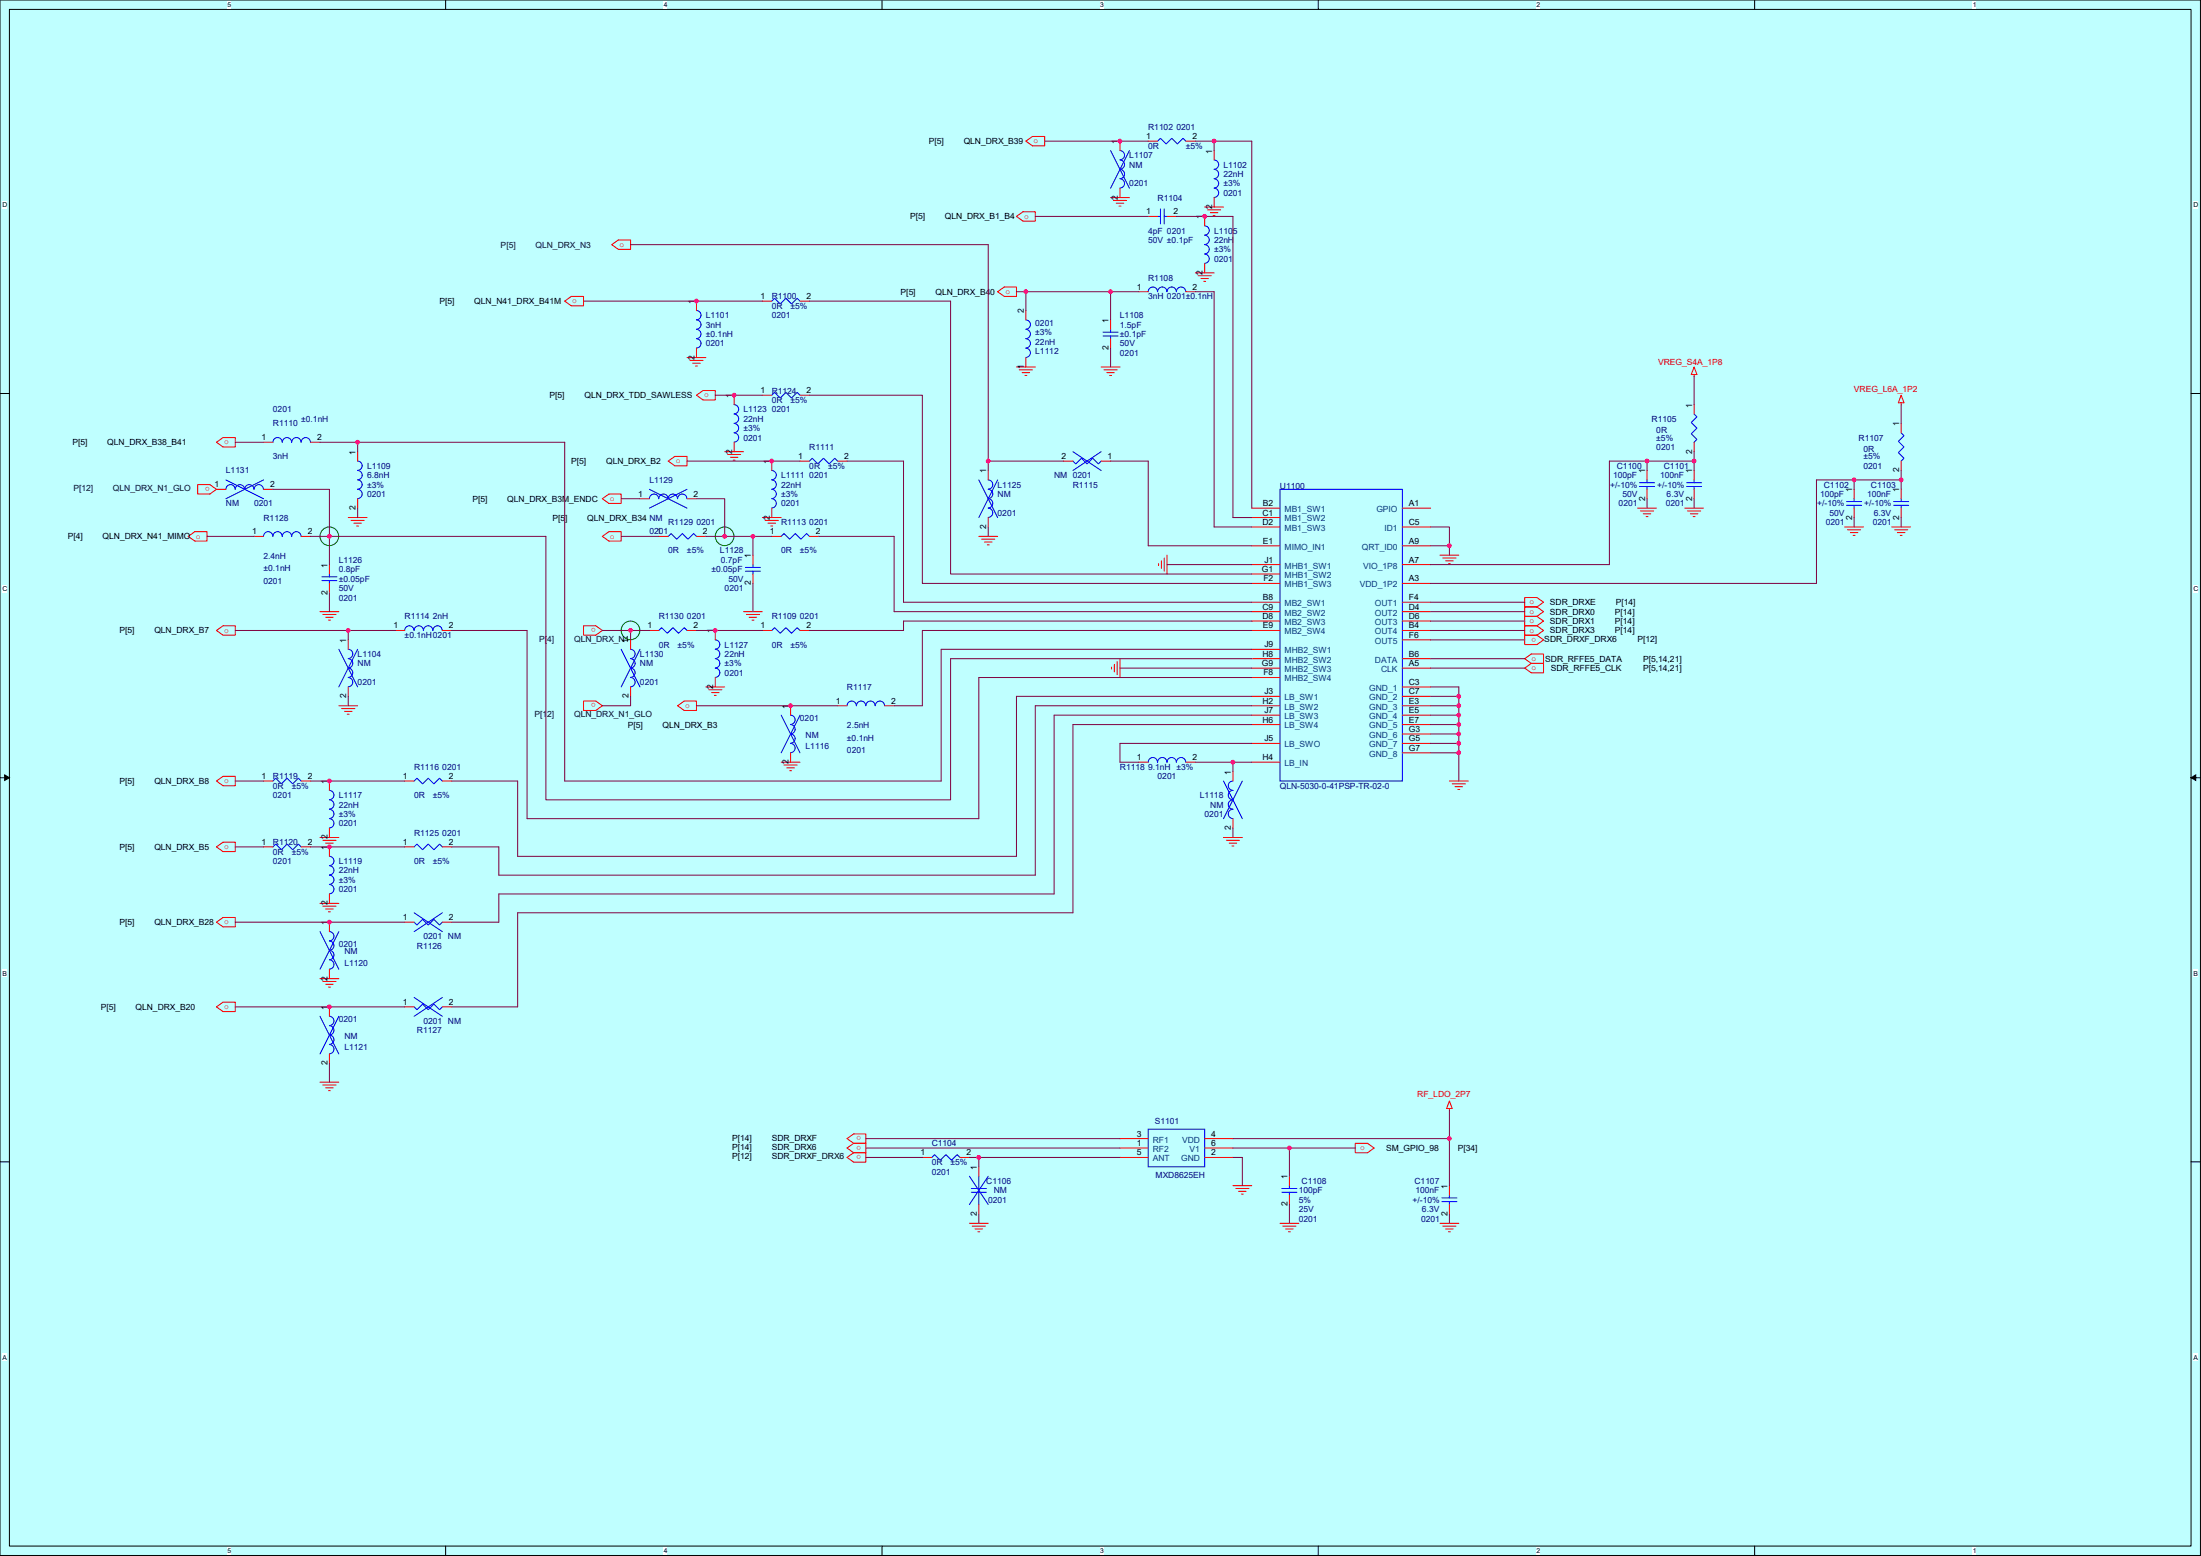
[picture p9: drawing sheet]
<svg xmlns="http://www.w3.org/2000/svg" width="297mm" height="210mm" viewBox="0 0 297 210" stroke-linecap="round" stroke-linejoin="round" font-family="sans-serif">
<path d="M0 0h297v210h-297z" fill="#bfffff"/>
<path d="M0 0h296.9v209.9h-296.9zM1.3 1.3h294.4v207.4h-294.4z" fill="none" stroke="#000" stroke-width=".13"/>
<g fill="#fff">
<path d="M30.7 .1h.5v1h-.5z"/>
<path d="M30.7 208.8h.5v1h-.5z"/>
</g>
<path d="M60.1 0v1.3M60.1 208.7v1.2" fill="none" stroke="#000" stroke-width=".13"/>
<g fill="#fff">
<path d="M89.6 .1h.4v1h-.4z"/>
<path d="M89.6 208.8h.4v1h-.4z"/>
</g>
<path d="M119 0v1.3M119 208.7v1.2" fill="none" stroke="#000" stroke-width=".13"/>
<g fill="#fff">
<path d="M148.4 .1h.5v1h-.5z"/>
<path d="M148.4 208.8h.5v1h-.5z"/>
</g>
<path d="M177.9 0v1.3M177.9 208.7v1.2" fill="none" stroke="#000" stroke-width=".13"/>
<g fill="#fff">
<path d="M207.3 .1h.5v1h-.5z"/>
<path d="M207.3 208.8h.5v1h-.5z"/>
</g>
<path d="M236.8 0v1.3M236.8 208.7v1.2" fill="none" stroke="#000" stroke-width=".13"/>
<g fill="#fff">
<path d="M266.2 .1h.5v1h-.5z"/>
<path d="M266.2 208.8h.5v1h-.5z"/>
<path d="M.3 27.2h.7v1h-.7z"/>
<path d="M296 27.2h.6v1h-.6z"/>
<path d="M.3 79h.7v1h-.7z"/>
<path d="M296 79h.6v1h-.6z"/>
</g>
<path d="M0 53.1h1.3M295.7 53.1h1.2" fill="none" stroke="#000" stroke-width=".13"/>
<g fill="#fff">
<path d="M.3 130.9h.6v1h-.6z"/>
<path d="M296 130.9h.6v1h-.6z"/>
</g>
<path d="M0 105h1.3M295.7 105h1.2" fill="none" stroke="#000" stroke-width=".13"/>
<path d="M.6 104.6l.7 .4-.7 .3zM295.7 105l.6-.4v.7z" fill="#000" stroke="#000" stroke-width=".13"/>
<g fill="#fff">
<path d="M.3 182.7h.6v1h-.6z"/>
<path d="M296 182.7h.6v1h-.6z"/>
</g>
<path d="M0 156.8h1.3M295.7 156.8h1.2" fill="none" stroke="#000" stroke-width=".13"/>
<g fill="none" stroke="#008000" stroke-width=".13">
<circle cx="44.4" cy="72.4" r="1.26"/>
<circle cx="97.8" cy="72.4" r="1.26"/>
<circle cx="85.1" cy="85.1" r="1.26"/>
</g>
<g fill="none" stroke="#f00" stroke-width=".13">
<path d="M138.4 19l.9-.6h1.7v1.3h-1.7zM151.1 19v1.3M154.9 19.1h1.3M160 19.1h1.3M82.5 33l.9-.6h1.7v1.3h-1.7zM134.6 39.4l.9-.7h1.7v1.3h-1.7zM137.2 29.2l.8-.6h1.7v1.2h-1.7zM149.9 26.7h2.5M150.2 27.1h1.8M150.6 27.4h1M151 27.8h.3M151.1 25.4v1.3"/>
<path d="M153.7 39.4h1.2M154.9 29.2h1.3M157.5 29.2h1.3M160 39.4h1.3M161.3 36.8h2.5M161.7 37.2h1.7M162.1 37.6h1M162.4 38h.3M162.6 27.9h2.5M162.6 29.2v1.3M162.6 35.6v1.2M162.9 28.3h1.8"/>
<path d="M163.3 28.7h1M163.7 29.1h.3M163.8 20.3v1.3M163.8 26.7v1.2M29.2 59.7l.9-.6h1.6v1.2h-1.6zM35.6 59.7h1.2M41.9 59.7h1.3M76.2 40.6l.9-.6h1.6v1.3h-1.6zM92.7 48.3h2.5M93.1 48.6h1.8M93.5 49h1M93.9 49.4h.2"/>
<path d="M94 53.3l.9-.6h1.6v1.3h-1.6zM94 40.6v1.3M94 47v1.3M99.1 53.3v1.3M99.1 59.7v1.3M102.9 53.3h1.2M102.9 40.6h1.2M108 53.3h1.2M108 40.6h1.2M137.2 49.5h2.5M137.5 49.9h1.8M137.9 50.3h1"/>
<path d="M138.3 50.7h.3M138.4 48.3v1.2M138.4 41.9v1.3M148.6 49.5h2.5M149 49.9h1.7M149.4 50.3h1M149.7 50.7h.3M149.9 43.2v1.2M149.9 45.7v1.3M228.6 50.5v.3M228.6 49.5l.4 1h-.8zM228.6 54.6v1.3"/>
<path d="M228.6 59.7v1.3M256.5 54.4v.2M256.5 53.3l.4 1.1h-.7zM256.5 57.2v1.2M25.4 72.4l.9-.6h1.6v1.2h-1.6zM26.7 65.4h1.6l.9 .6-.9 .7h-1.6zM29.2 66h1.3M34.3 72.4h1.3M35.6 66h1.2M40.6 72.4h1.3M44.5 76.2v1.3M44.5 78.7v1.3"/>
<path d="M47 69.8h2.5M47.4 70.2h1.7M47.8 70.6h1M48.1 71h.3M48.3 61v1.2M48.3 67.3v1.3M81.3 67.3l.9-.6h1.6v1.2h-1.6zM81.3 72.4l.9-.6h1.6v1.2h-1.6zM86.4 67.3h1.2M88.9 72.4h1.3M90.2 62.2l.9-.6h1.6v1.3h-1.6zM92.7 67.3h1.3"/>
<path d="M94 72.4h1.3M97.8 61h2.5M98.2 61.3h1.7M98.6 61.7h1M98.9 62.1h.3M101.6 74.9v1.3M101.6 77.5v1.2M102.9 69.8h2.5M103.3 70.2h1.7M103.6 70.6h1M104 71h.3M104.1 72.4h1.3"/>
<path d="M104.1 62.2v1.3M104.1 68.6v1.3M108 62.2h1.2M109.2 72.4h1.3M113 62.2h1.3M132.1 72.4h2.5M132.5 72.8h1.7M132.8 73.2h1.1M133.2 73.5h.3M133.4 63.5v1.3M133.4 69.9v1.2M143.5 62.2h1.3"/>
<path d="M148.6 62.2h1.3M156.3 76.1v.2M156.7 75.7v1M157.1 75.3v1.8M157.5 74.9v2.6M168.9 68.6h3.8M168.9 69.9h3.8M168.9 71.1h3.8M168.9 76.2h3.8M168.9 77.5h3.8M168.9 78.7h3.8M168.9 73.7h3.8"/>
<path d="M189.2 73.7h3.8M189.2 71.1h3.8M189.2 68.6h3.8M189.2 76.2h3.8M189.2 78.7h3.8M194.3 74.9h2.5M194.7 75.3h1.8M195.1 75.7h1M195.5 76.1h.2M221 68.6h2.5M221.4 69h1.7M221.7 69.3h1.1"/>
<path d="M222.1 69.7h.3M222.3 63.5v1.3M222.3 66v1.3M227.3 68.6h2.6M227.7 69h1.8M228.1 69.3h1M228.5 69.7h.2M228.6 63.5v1.3M228.6 66v1.3M248.9 71.1h2.6M249.3 71.5h1.8M249.7 71.9h1"/>
<path d="M250.1 72.3h.2M250.2 66v1.3M250.2 68.6v1.3M255.3 71.1h2.5M255.7 71.5h1.7M256 71.9h1M256.4 72.3h.3M256.5 66v1.3M256.5 68.6v1.2M256.5 62.2v1.3M29.2 85.1l.9-.6h1.6v1.2h-1.6zM43.2 82.5h2.5"/>
<path d="M43.6 82.9h1.7M43.9 83.3h1.1M44.3 83.7h.3M45.7 95.2h2.6M46.1 95.6h1.8M46.5 96h1M46.9 96.4h.2M47 86.4v1.2M47 92.7v1.3M53.3 85.1h1.3M59.7 85.1h1.3M78.7 84.5h1.7l.9 .6-.9 .6h-1.7z"/>
<path d="M78.7 94.6h1.7l.9 .6-.9 .7h-1.7zM85.1 86.4v1.2M85.1 92.7v1.3M87.6 85.1h1.3M91.4 95.2l.9-.6h1.7v1.3h-1.7zM92.7 85.1h1.3M95.3 92.7h2.5M95.6 93.1h1.8M96 93.5h1M96.4 93.9h.2M96.5 85.1v1.3M96.5 91.4v1.3"/>
<path d="M100.3 82.5h2.6M100.7 82.9h1.8M101.1 83.3h1M101.5 83.7h.2M102.9 85.1h1.2M106.7 95.3v1.2M108 85.1h1.2M113 95.3h1.3M119.4 95.3h1.3M150 90v.3M150.4 89.7v1M150.7 89.3v1.8"/>
<path d="M151.1 88.9v2.5M168.9 94h3.8M168.9 95.3h3.8M168.9 96.5h3.8M168.9 97.8h3.8M168.9 81.3h3.8M168.9 82.6h3.8M168.9 83.8h3.8M168.9 85.1h3.8M168.9 87.6h3.8M168.9 88.9h3.8M168.9 90.2h3.8"/>
<path d="M168.9 91.4h3.8M189.2 81.3h3.8M189.2 82.6h3.8M189.2 83.8h3.8M189.2 85.1h3.8M189.2 86.4h3.8M189.2 90.2h3.8M189.2 88.9h3.8M189.2 92.7h3.8M189.2 94h3.8M189.2 95.3h3.8M189.2 96.5h3.8"/>
<path d="M189.2 97.8h3.8M189.2 99.1h3.8M205.7 80.6h1.7l.9 .7-.9 .6h-1.7zM205.7 85.7h1.7l.9 .7-.9 .6h-1.7zM205.7 88.9l.9-.6h1.7v1.2h-1.7zM205.7 90.2l.9-.7h1.7v1.3h-1.7zM207.4 81.9h-1.7v1.3h1.7M207.4 83.2h-1.7v1.3h1.7M207.4 84.5h-1.7v1.2h1.7M207.4 81.9l.9 .6-.9 .7M207.4 83.2l.9 .6-.9 .7M207.4 84.5l.9 .6-.9 .6"/>
<path d="M29.2 105.4l.9-.6h1.6v1.2h-1.6zM29.2 114.3l.9-.6h1.6v1.2h-1.6zM35.6 105.4h1.2M35.6 114.3h1.2M40.6 105.4h1.3M40.6 114.3h1.3M43.2 113h2.5M43.6 113.4h1.7M43.9 113.8h1.1M44.3 114.2h.3M44.5 105.4v1.3M44.5 111.8v1.2"/>
<path d="M44.5 114.3v1.3M54.6 114.3h1.3M54.6 105.4h1.3M59.7 114.3h1.3M59.7 105.4h1.3M105.4 102.9h2.5M105.8 103.3h1.8M106.2 103.6h1M106.6 104h.2M106.7 101.6v1.3M153.7 102.9h1.2M160 102.9h1.3"/>
<path d="M165.1 113h2.5M165.5 113.4h1.8M165.9 113.8h1M166.2 114.2h.3M166.4 104.1v1.3M166.4 110.5v1.3M168.9 102.9h3.8M168.9 100.3h3.8M189.2 100.3h3.8M189.2 101.6h3.8M195.6 105.4h2.5M196 105.8h1.7"/>
<path d="M196.3 106.2h1.1M196.7 106.6h.3M29.2 124.5l.9-.7h1.6v1.3h-1.6zM29.2 135.9l.9-.6h1.6v1.2h-1.6zM43.2 121.9h2.5M43.2 132.1h2.5M43.6 122.3h1.7M43.6 132.5h1.7M43.9 122.7h1.1M43.9 132.8h1.1M44.3 123.1h.3M44.3 133.2h.3"/>
<path d="M44.5 124.5v1.2M44.5 130.8v1.3M44.5 135.9v1.3M44.5 120.7v1.2M54.6 124.5h1.3M54.6 135.9h1.3M59.7 124.5h1.3M59.7 135.9h1.3M43.2 146h2.5M43.6 146.4h1.7M43.9 146.8h1.1M44.3 147.2h.3"/>
<path d="M44.5 142.2v1.3M114.3 156.2l.9-.6h1.6v1.2h-1.6zM114.3 153.7l.9-.7h1.6v1.3h-1.6zM115.2 154.3h1.6v1.3h-1.6M115.2 154.3l-.9 .6 .9 .7M124.5 156.2h1.2M129.5 156.2h1.3M132.1 157.5v1.3M151.1 154.9h3.8M151.1 153.7h3.8M151.1 156.2h3.8M162.6 156.2h3.8"/>
<path d="M162.6 153.7h3.8M162.6 154.9h3.8M174 158.8v1.2M182.9 154.3h1.6l.9 .6-.9 .7h-1.6zM195.6 148.6l.4 1h-.8zM195.6 149.6v.3M130.8 165.1h2.5M131.2 165.5h1.8M131.6 165.9h1M132 166.2h.2M132.1 162.6v1.2M166.4 160h2.5"/>
<path d="M166.8 160.4h1.7M167.1 160.8h1M167.5 161.2h.3M172.7 165.1h2.6M173.1 165.5h1.8M173.5 165.9h1M173.9 166.2h.2M174 161.3v1.3M194.3 165.1h2.5M194.7 165.5h1.8M195.1 165.9h1M195.5 166.2h.2"/>
<path d="M195.6 160v1.3M195.6 162.6v1.2"/>
</g>
<g fill="none" stroke="#00f" stroke-width=".13">
<path d="M156.2 19.1l.4-.4 .8 .7 .7-.7 .8 .7 .7-.7 .4 .4M149.9 20.3l2.5 5.1M151.1 20.3a.62 .62 0 0 1 .6 .6 .62 .62 0 0 1-.6 .7M151.1 21.6a.62 .62 0 0 1 .6 .6 .62 .62 0 0 1-.6 .6M151.1 22.9a.62 .62 0 0 1 .6 .6 .62 .62 0 0 1-.6 .6 .64 .64 0 0 1 .6 .6 .64 .64 0 0 1-.6 .7M152.4 20.3l-2.5 5.1M156.2 39.4a.62 .62 0 0 0-.6-.7 .62 .62 0 0 0-.7 .7M156.2 29.2h.4M156.6 28.2v2M157.1 28.2v2M157.1 29.2h.4M158.7 39.4a.64 .64 0 0 0-.6-.7 .64 .64 0 0 0-.6 .7 .62 .62 0 0 0-.7-.7 .62 .62 0 0 0-.6 .7"/>
<path d="M160 39.4a.62 .62 0 0 0-.6-.7 .62 .62 0 0 0-.6 .7M162.6 30.5a.62 .62 0 0 1 .6 .6 .62 .62 0 0 1-.6 .6 .64 .64 0 0 1 .6 .7 .64 .64 0 0 1-.6 .6M162.6 33a.62 .62 0 0 1 .6 .6 .62 .62 0 0 1-.6 .7 .64 .64 0 0 1 .6 .6 .64 .64 0 0 1-.6 .6M163.8 21.6a.62 .62 0 0 1 .6 .6 .62 .62 0 0 1-.6 .6M163.8 22.9a.62 .62 0 0 1 .6 .6 .62 .62 0 0 1-.6 .6 .64 .64 0 0 1 .6 .6 .64 .64 0 0 1-.6 .7M163.8 25.4a.62 .62 0 0 1 .6 .6 .62 .62 0 0 1-.6 .6M36.8 59.7a.62 .62 0 0 1 .7-.6 .62 .62 0 0 1 .6 .6 .64 .64 0 0 1 .6-.6 .64 .64 0 0 1 .6 .6M39.4 59.7a.62 .62 0 0 1 .6-.6 .62 .62 0 0 1 .6 .6M40.6 59.7a.62 .62 0 0 1 .7-.6 .62 .62 0 0 1 .6 .6M94 41.9a.62 .62 0 0 1 .6 .6 .62 .62 0 0 1-.6 .7M94 43.2a.62 .62 0 0 1 .6 .6 .62 .62 0 0 1-.6 .6M94 44.4a.62 .62 0 0 1 .6 .7 .62 .62 0 0 1-.6 .6 .64 .64 0 0 1 .6 .6 .64 .64 0 0 1-.6 .7"/>
<path d="M99.1 54.6a.62 .62 0 0 1 .6 .6 .62 .62 0 0 1-.6 .7 .64 .64 0 0 1 .6 .6 .64 .64 0 0 1-.6 .6M99.1 57.2a.62 .62 0 0 1 .6 .6 .62 .62 0 0 1-.6 .6M99.1 58.4a.62 .62 0 0 1 .6 .6 .62 .62 0 0 1-.6 .7M104.1 53.3l.4-.3 .8 .7 .7-.7 .8 .7 .8-.7 .4 .3M104.1 40.6l.4-.3 .8 .7 .7-.7 .8 .7 .8-.7 .4 .3M138.4 47a.62 .62 0 0 1 .6 .6 .62 .62 0 0 1-.6 .6M138.4 44.4a.64 .64 0 0 1 .6 .7 .64 .64 0 0 1-.6 .6 .62 .62 0 0 1 .6 .6 .62 .62 0 0 1-.6 .7M138.4 43.2a.62 .62 0 0 1 .6 .6 .62 .62 0 0 1-.6 .6M148.8 44.8h2.1M148.8 45.3h2.1M149.9 44.4v.4M149.9 45.3v.4"/>
<path d="M228.6 55.9l.4 .4-.8 .7 .8 .8-.8 .7 .8 .8-.4 .4M256.5 58.4l.4 .4-.7 .8 .7 .7-.7 .8 .7 .7-.4 .4M30.5 64.8l5.1 2.5M33 66a.64 .64 0 0 0-.6-.6 .64 .64 0 0 0-.7 .6 .62 .62 0 0 0-.6-.6 .62 .62 0 0 0-.6 .6M35.5 66a.64 .64 0 0 0-.6-.6 .64 .64 0 0 0-.6 .6 .62 .62 0 0 0-.7-.6 .62 .62 0 0 0-.6 .6M35.6 64.8l-5.1 2.5M36.8 72.4a.62 .62 0 0 0-.6-.6 .62 .62 0 0 0-.6 .6M39.3 72.4a.64 .64 0 0 0-.6-.6 .64 .64 0 0 0-.6 .6 .62 .62 0 0 0-.6-.6 .62 .62 0 0 0-.7 .6M40.6 72.4a.62 .62 0 0 0-.6-.6 .62 .62 0 0 0-.6 .6M43.4 77.9h2.1M43.4 78.4h2.1M44.5 77.5v.4"/>
<path d="M44.5 78.4v.3M48.3 62.2a.62 .62 0 0 1 .6 .7 .62 .62 0 0 1-.6 .6 .64 .64 0 0 1 .6 .6 .64 .64 0 0 1-.6 .6M48.3 64.8a.62 .62 0 0 1 .6 .6 .62 .62 0 0 1-.6 .6M48.3 66a.62 .62 0 0 1 .6 .7 .62 .62 0 0 1-.6 .6M87.6 67.3a.62 .62 0 0 1 .7-.6 .62 .62 0 0 1 .6 .6 .64 .64 0 0 1 .6-.6 .64 .64 0 0 1 .6 .6M87.6 66l5.1 2.6M90.2 67.3a.62 .62 0 0 1 .6-.6 .62 .62 0 0 1 .6 .6M90.2 72.4l.4-.4 .7 .8 .8-.8 .7 .8 .8-.8 .4 .4M91.4 67.3a.62 .62 0 0 1 .7-.6 .62 .62 0 0 1 .6 .6M92.7 66l-5.1 2.6M100.6 76.6h2M100.6 77.1h2"/>
<path d="M101.6 76.2v.4M101.6 77.1v.4M104.1 63.5a.62 .62 0 0 1 .7 .6 .62 .62 0 0 1-.7 .6M104.1 64.8a.62 .62 0 0 1 .7 .6 .62 .62 0 0 1-.7 .6M104.1 66a.62 .62 0 0 1 .7 .7 .62 .62 0 0 1-.7 .6 .64 .64 0 0 1 .7 .6 .64 .64 0 0 1-.7 .7M105.4 72.4l.4-.4 .8 .8 .7-.8 .8 .8 .7-.8 .4 .4M109.2 62.2l.4-.4 .8 .8 .7-.8 .8 .8 .7-.8 .4 .4M132.1 64.8l2.5 5.1M133.4 64.8a.62 .62 0 0 1 .6 .6 .62 .62 0 0 1-.6 .6M133.4 66a.62 .62 0 0 1 .6 .7 .62 .62 0 0 1-.6 .6 .64 .64 0 0 1 .6 .6 .64 .64 0 0 1-.6 .7M133.4 68.6a.62 .62 0 0 1 .6 .6 .62 .62 0 0 1-.6 .6M134.6 64.8l-2.5 5.1"/>
<path d="M144.8 61l3.8 2.5M144.8 62.2l.4 .4 .7-.8 .8 .8 .7-.8 .8 .8 .4-.4M148.6 61l-3.8 2.5M172.7 66h16.5v39.4h-16.5zM221.2 65.2h2.1M221.2 65.7h2.1M222.3 64.8v.4M222.3 65.7v.3M227.6 65.2h2M227.6 65.7h2M228.6 64.8v.4M228.6 65.7v.3"/>
<path d="M249.2 67.7h2M249.2 68.2h2M250.2 67.3v.4M250.2 68.2v.4M255.5 67.7h2.1M255.5 68.2h2.1M256.5 67.3v.4M256.5 68.2v.4M45.7 87.6l2.6 5.1M47 87.6a.62 .62 0 0 1 .6 .7 .62 .62 0 0 1-.6 .6 .64 .64 0 0 1 .6 .6 .64 .64 0 0 1-.6 .6M47 90.2a.62 .62 0 0 1 .6 .6 .62 .62 0 0 1-.6 .6M47 91.4a.62 .62 0 0 1 .6 .7 .62 .62 0 0 1-.6 .6"/>
<path d="M48.3 87.6l-2.6 5.1M54.6 85.1a.62 .62 0 0 1 .6-.6 .62 .62 0 0 1 .7 .6 .64 .64 0 0 1 .6-.6 .64 .64 0 0 1 .6 .6M57.2 85.1a.62 .62 0 0 1 .6-.6 .62 .62 0 0 1 .6 .6M58.4 85.1a.62 .62 0 0 1 .6-.6 .62 .62 0 0 1 .7 .6M83.8 87.6l2.6 5.1M85.1 87.6a.62 .62 0 0 1 .6 .7 .62 .62 0 0 1-.6 .6 .64 .64 0 0 1 .6 .6 .64 .64 0 0 1-.6 .6M85.1 90.2a.62 .62 0 0 1 .6 .6 .62 .62 0 0 1-.6 .6M85.1 91.4a.62 .62 0 0 1 .6 .7 .62 .62 0 0 1-.6 .6M86.4 87.6l-2.6 5.1M88.9 85.1l.4-.4 .7 .8 .8-.8 .8 .8 .7-.8 .4 .4M96.5 86.4a.62 .62 0 0 1 .6 .6 .62 .62 0 0 1-.6 .6M96.5 87.6a.62 .62 0 0 1 .6 .7 .62 .62 0 0 1-.6 .6 .64 .64 0 0 1 .6 .6 .64 .64 0 0 1-.6 .6"/>
<path d="M96.5 90.2a.62 .62 0 0 1 .6 .6 .62 .62 0 0 1-.6 .6M104.1 85.1l.4-.4 .8 .8 .7-.8 .8 .8 .8-.8 .4 .4M105.4 96.5l2.6 5.1M106.7 96.5a.62 .62 0 0 1 .6 .6 .62 .62 0 0 1-.6 .7M106.7 97.8a.62 .62 0 0 1 .6 .6 .62 .62 0 0 1-.6 .6 .64 .64 0 0 1 .6 .7 .64 .64 0 0 1-.6 .6M108 96.5l-2.6 5.1M114.3 95.3a.62 .62 0 0 1 .6-.7 .62 .62 0 0 1 .6 .7M115.6 95.3a.62 .62 0 0 1 .6-.7 .62 .62 0 0 1 .6 .7M116.8 95.3a.62 .62 0 0 1 .7-.7 .62 .62 0 0 1 .6 .7 .64 .64 0 0 1 .6-.7 .64 .64 0 0 1 .7 .7M36.8 105.4l.4-.4 .8 .8 .7-.8 .8 .8 .8-.8 .3 .4M36.8 114.3l.4-.4 .8 .8 .7-.8 .8 .8 .8-.8 .3 .4M44.5 106.7a.62 .62 0 0 1 .6 .6 .62 .62 0 0 1-.6 .6"/>
<path d="M44.5 108a.62 .62 0 0 1 .6 .6 .62 .62 0 0 1-.6 .6M44.5 109.2a.62 .62 0 0 1 .6 .6 .62 .62 0 0 1-.6 .7 .64 .64 0 0 1 .6 .6 .64 .64 0 0 1-.6 .6M44.5 115.6a.62 .62 0 0 1 .6 .6 .62 .62 0 0 1-.6 .6M44.5 116.8a.62 .62 0 0 1 .6 .7 .62 .62 0 0 1-.6 .6 .64 .64 0 0 1 .6 .6 .64 .64 0 0 1-.6 .7M44.5 119.4a.62 .62 0 0 1 .6 .6 .62 .62 0 0 1-.6 .6M55.9 114.3l.4-.4 .7 .8 .8-.8 .7 .8 .8-.8 .4 .4M55.9 105.4l.4-.4 .7 .8 .8-.8 .7 .8 .8-.8 .4 .4M106.7 100.3a.62 .62 0 0 1 .6 .7 .62 .62 0 0 1-.6 .6M154.9 102.9a.62 .62 0 0 1 .7-.7 .62 .62 0 0 1 .6 .7M156.2 102.9a.62 .62 0 0 1 .6-.7 .62 .62 0 0 1 .7 .7 .64 .64 0 0 1 .6-.7 .64 .64 0 0 1 .6 .7M158.8 102.9a.62 .62 0 0 1 .6-.7 .62 .62 0 0 1 .6 .7M165.1 105.4l2.5 5.1"/>
<path d="M166.4 105.4a.62 .62 0 0 0-.7 .6 .62 .62 0 0 0 .7 .7 .64 .64 0 0 0-.7 .6 .64 .64 0 0 0 .7 .6M166.4 108a.62 .62 0 0 0-.7 .6 .62 .62 0 0 0 .7 .6M166.4 109.2a.62 .62 0 0 0-.7 .6 .62 .62 0 0 0 .7 .7M167.6 105.4l-2.5 5.1M43.2 125.7l2.5 5.1M43.2 137.2l2.5 5M44.5 125.7a.62 .62 0 0 1 .6 .7 .62 .62 0 0 1-.6 .6M44.5 127a.62 .62 0 0 1 .6 .6 .62 .62 0 0 1-.6 .6 .64 .64 0 0 1 .6 .7 .64 .64 0 0 1-.6 .6M44.5 129.5a.62 .62 0 0 1 .6 .7 .62 .62 0 0 1-.6 .6M44.5 137.2a.62 .62 0 0 1 .6 .6 .62 .62 0 0 1-.6 .6M44.5 138.4a.62 .62 0 0 1 .6 .7 .62 .62 0 0 1-.6 .6 .64 .64 0 0 1 .6 .6 .64 .64 0 0 1-.6 .6M45.7 125.7l-2.5 5.1"/>
<path d="M45.7 137.2l-2.5 5M55.9 124.5l.4 .3 .7-.7 .8 .7 .7-.7 .8 .7 .4-.3M55.9 123.2l3.8 2.5M55.9 135.9l.4 .4 .7-.8 .8 .8 .7-.8 .8 .8 .4-.4M55.9 134.6l3.8 2.6M59.7 123.2l-3.8 2.5M59.7 134.6l-3.8 2.6M44.5 141a.62 .62 0 0 1 .6 .6 .62 .62 0 0 1-.6 .6M125.7 156.2l.4-.4 .8 .8 .7-.8 .8 .8 .8-.8 .3 .4M130.8 158.8l2.6 3.8M132.1 158.8v1.6M133.4 158.8l-2.6 3.8"/>
<path d="M154.9 152.4h7.7v5.1h-7.7zM131.1 160.4h2M131.1 160.9h2M132.1 160.9v1.7M173 160.4h2M173 160.9h2M174 160v.4M174 160.9v.4M194.6 161.7h2M194.6 162.2h2M195.6 161.3v.4M195.6 162.2v.4"/>
</g>
<g fill="none" stroke="#800040" stroke-width=".13">
<path d="M141 19.1h13.9M161.3 19.1h2.5M163.8 19.1h5.1v49.5M163.8 19.1v1.2M85.1 33h48.3v29.2M137.2 39.4h1.2M138.4 39.4h11.5M138.4 39.4v2.5M139.7 29.2h15.2M149.9 39.4h3.8M149.9 39.4v3.8M158.8 29.2h7.6v40.7h2.5"/>
<path d="M161.3 39.4h2.5v31.7h5.1M31.8 59.7h3.8M43.2 59.7h5.1M48.3 59.7h27.9v45.7h50.8v-17.8h41.9M48.3 59.7v1.3M78.7 40.6h24.2M96.5 53.3h6.4M109.2 40.6h19.1v36.9h40.6M109.2 53.3h15.3v25.4h44.4M149.9 47v2.5M228.6 50.8v3.8M256.5 54.6v2.6"/>
<path d="M27.9 72.4h6.4M36.8 66h7.7v6.4M41.9 72.4h2.6M44.5 72.4h29.2v35.6h54.6v-19.1h40.6M44.5 72.4v3.8M48.3 68.6v1.3M83.8 67.3h2.6M83.8 72.4h5.1M92.7 62.2h15.3M94 67.3h3.8v5.1h3.8M95.3 72.4h2.5M101.6 78.7v3.9"/>
<path d="M104.1 72.4h-2.5v2.5M110.5 72.4h10.2v10.2h48.2M114.3 62.2h7.6v19.1h47M133.4 62.2h10.1M133.4 71.1v1.3M133.4 62.2v1.3M149.9 62.2h5v11.5h14M157.5 76.2h11.4M193 71.1h2.6v2.6M193 73.7h2.6v1.2M222.3 62.2h6.3M222.3 62.2h-5.1v14h-24.2"/>
<path d="M222.3 62.2v1.3M222.3 67.3v1.3M228.6 61v1.2M228.6 62.2v1.3M228.6 67.3v1.3M250.2 64.8h6.3M250.2 64.8h-5.1v13.9h-52.1M250.2 64.8v1.2M250.2 69.9v1.2M256.5 63.5v1.3M256.5 64.8v1.2M256.5 69.9v1.2"/>
<path d="M31.8 85.1h15.2M44.5 80v2.6M47 85.1v1.3M47 94v1.3M47 85.1h6.3M61 85.1h10.1v25.4h61v-19.1h36.8M81.3 85.1h3.8M85.1 94v1.3h-3.8M87.6 85.1h-2.5v1.3M94 95.3h19M94 85.1h8.9M151.1 90.2h17.8"/>
<path d="M168.9 85.1h-44.4v10.2h-3.8M168.9 94h-31.7v21.6h-67.3v-10.2h-8.9M168.9 95.3h-29.2v22.8h-72.4v-3.8h-6.3M168.9 96.5h-26.7v24.2h-74.9v3.8h-6.3M168.9 97.8h-24.1v25.4h-74.9v12.7h-8.9M168.9 83.8h-47v1.3h-12.7M193 92.7h3.9v1.3M193 94h3.9M193 95.3h3.9M193 96.5h3.9M193 97.8h3.9M193 99.1h3.9"/>
<path d="M193 81.3h12.7M193 82.6h12.7M193 83.8h12.7M193 85.1h12.7M193 86.4h12.7M193 88.9h12.7M193 90.2h12.7M196.9 94v1.3M196.9 95.3v1.2M196.9 96.5v1.3M196.9 97.8v1.3M196.9 99.1v1.2"/>
<path d="M31.8 105.4h3.8M31.8 114.3h3.8M41.9 105.4h12.7M41.9 114.3h12.7M161.3 102.9h5.1M166.4 111.8v1.2M168.9 102.9h-2.5v1.2M168.9 100.3h-17.8v2.6h2.6M193 100.3h3.9M193 101.6h3.9M196.9 100.3v1.3M196.9 101.6v3.8"/>
<path d="M31.8 135.9h22.8M31.8 124.5h22.8M44.5 143.5v2.6M116.8 153.7h34.3M116.8 154.9h34.3M116.8 156.2h7.7M130.8 156.2h1.3M132.1 156.2h19M132.1 156.2v1.3M166.4 156.2h1.2v3.8M166.4 154.9h7.6M166.4 153.7h29.2"/>
<path d="M174 154.9v3.9M174 154.9h8.9M195.6 149.9v3.8M195.6 153.7v6.3M132.1 163.8v1.3M174 162.6v2.5M195.6 163.8v1.3"/>
</g>
<g fill="#f0f" stroke="#f0f" stroke-width=".13">
<circle cx="228.6" cy="62.2" r=".24"/>
<circle cx="222.2" cy="62.2" r=".24"/>
<circle cx="256.5" cy="64.8" r=".24"/>
<circle cx="250.2" cy="64.8" r=".24"/>
<circle cx="196.8" cy="94" r=".24"/>
<circle cx="196.8" cy="96.5" r=".24"/>
<circle cx="196.8" cy="95.2" r=".24"/>
<circle cx="196.8" cy="97.8" r=".24"/>
<circle cx="196.8" cy="99" r=".24"/>
<circle cx="196.8" cy="100.3" r=".24"/>
<circle cx="196.8" cy="101.6" r=".24"/>
<circle cx="44.4" cy="105.4" r=".24"/>
<circle cx="44.4" cy="114.3" r=".24"/>
<circle cx="166.4" cy="102.9" r=".24"/>
<circle cx="99" cy="53.3" r=".24"/>
<circle cx="195.6" cy="73.6" r=".24"/>
<circle cx="94" cy="40.6" r=".24"/>
<circle cx="104.1" cy="62.2" r=".24"/>
<circle cx="44.4" cy="135.9" r=".24"/>
<circle cx="47" cy="85.1" r=".24"/>
<circle cx="48.2" cy="59.7" r=".24"/>
<circle cx="163.8" cy="19" r=".24"/>
<circle cx="151.1" cy="19" r=".24"/>
<circle cx="162.6" cy="29.2" r=".24"/>
<circle cx="138.4" cy="39.4" r=".24"/>
<circle cx="149.9" cy="39.4" r=".24"/>
<circle cx="133.3" cy="62.2" r=".24"/>
<circle cx="44.4" cy="124.4" r=".24"/>
<circle cx="132.1" cy="156.2" r=".24"/>
<circle cx="174" cy="154.9" r=".24"/>
<circle cx="195.6" cy="153.7" r=".24"/>
<circle cx="97.8" cy="72.4" r=".24"/>
<circle cx="101.6" cy="72.4" r=".24"/>
<circle cx="96.5" cy="85.1" r=".24"/>
<circle cx="85.1" cy="85.1" r=".24"/>
<circle cx="44.4" cy="72.4" r=".24"/>
<circle cx="106.7" cy="95.2" r=".24"/>
</g>
<g font-size="1.1" fill="#000080">
<text x="154.9" y="17.5">R1102</text>
<text x="158.7" y="17.5">0201</text>
<text x="152.4" y="21.4">L1107</text>
<text x="152.4" y="22.6">NM</text>
<text x="154.9" y="20.1">0R</text>
<text x="160" y="20.1">±5%</text>
<text x="165.1" y="22.6">L1102</text>
<text x="165.1" y="23.9">22nH</text>
<text x="152.4" y="25.2">0201</text>
<text x="156.2" y="27.1">R1104</text>
<text x="165.1" y="25.2">±3%</text>
<text x="165.1" y="26.4">0201</text>
<text x="154.9" y="31.5">4pF 0201</text>
<text x="154.9" y="32.8">50V ±0.1pF</text>
<text x="163.8" y="31.5">L1105</text>
<text x="163.8" y="32.8">22nH</text>
<text x="163.8" y="34.1">±3%</text>
<text x="163.8" y="35.3">0201</text>
<text x="104.1" y="40.4">R1100</text>
<text x="104.1" y="41.7">0R</text>
<text x="106.7" y="41.7">±5%</text>
<text x="154.9" y="37.9">R1108</text>
<text x="154.9" y="40.4">3nH 0201±0.1nH</text>
<text x="95.2" y="42.9">L1101</text>
<text x="95.2" y="44.2">3nH</text>
<text x="95.2" y="45.5">±0.1nH</text>
<text x="95.2" y="46.8">0201</text>
<text x="104.1" y="42.9">0201</text>
<text x="139.7" y="47.8">L1112</text>
<text x="139.7" y="46.5">22nH</text>
<text x="139.7" y="45.2">±3%</text>
<text x="139.7" y="44">0201</text>
<text x="151.1" y="42.9">L1108</text>
<text x="151.1" y="44.2">1.5pF</text>
<text x="151.1" y="46.8">50V</text>
<text x="151.1" y="45.5">±0.1pF</text>
<text x="104.1" y="53.1">R1124</text>
<text x="151.1" y="48">0201</text>
<text x="36.8" y="57.6">R1110</text>
<text x="36.8" y="55.6">0201</text>
<text x="40.6" y="56.9">±0.1nH</text>
<text x="100.3" y="55.6">L1123</text>
<text x="100.3" y="56.9">22nH</text>
<text x="100.3" y="58.2">±3%</text>
<text x="100.3" y="59.5">0201</text>
<text x="104.1" y="54.4">0R</text>
<text x="104.1" y="55.6">0201</text>
<text x="106.7" y="54.4">±5%</text>
<text x="222.9" y="56.9">R1105</text>
<text x="223.5" y="58.4">0R</text>
<text x="223.5" y="59.5">±5%</text>
<text x="250.8" y="59.5">R1107</text>
<text x="30.5" y="63.9">L1131</text>
<text x="36.8" y="62">3nH</text>
<text x="49.5" y="63.3">L1109</text>
<text x="49.5" y="64.5">6.8nH</text>
<text x="49.5" y="65.8">±3%</text>
<text x="87.6" y="65.2">L1129</text>
<text x="105.4" y="64.5">L1111</text>
<text x="105.4" y="65.8">22nH</text>
<text x="109.2" y="60.7">R1111</text>
<text x="109.2" y="63.3">0R</text>
<text x="109.2" y="64.5">0201</text>
<text x="111.7" y="63.3">±5%</text>
<text x="134.6" y="65.8">L1125</text>
<text x="142.2" y="64.5">NM 0201</text>
<text x="144.8" y="65.8">R1115</text>
<text x="172.7" y="65.9">U1100</text>
<text x="217.3" y="65.8">+/-10%</text>
<text x="217.7" y="64.5">100pF</text>
<text x="218.2" y="63.3">C1100</text>
<text x="223.5" y="60.7">0201</text>
<text x="223.6" y="65.8">+/-10%</text>
<text x="224" y="64.5">100nF</text>
<text x="224.5" y="63.3">C1101</text>
<text x="246.1" y="65.8">C1102</text>
<text x="251.4" y="61">0R</text>
<text x="251.4" y="62">±5%</text>
<text x="251.4" y="63.3">0201</text>
<text x="252.5" y="65.8">C1103</text>
<text x="30.5" y="68.3">NM</text>
<text x="34.3" y="68.3">0201</text>
<text x="35.6" y="70.3">R1128</text>
<text x="49.5" y="67.1">0201</text>
<text x="90.2" y="70.9">R1129</text>
<text x="94" y="70.9">0201</text>
<text x="105.4" y="70.9">R1113</text>
<text x="105.4" y="67.1">±3%</text>
<text x="105.4" y="68.3">0201</text>
<text x="109.2" y="70.9">0201</text>
<text x="134.6" y="67.1">NM</text>
<text x="134.6" y="69.6">0201</text>
<text x="218.4" y="68.3">0201</text>
<text x="218.9" y="67.1">50V</text>
<text x="224.8" y="68.3">0201</text>
<text x="224.9" y="67.1">6.3V</text>
<text x="245.2" y="68.3">+/-10%</text>
<text x="245.6" y="67.1">100pF</text>
<text x="246.4" y="70.9">0201</text>
<text x="246.9" y="69.6">50V</text>
<text x="251.6" y="68.3">+/-10%</text>
<text x="251.9" y="67.1">100nF</text>
<text x="252.7" y="70.9">0201</text>
<text x="252.8" y="69.6">6.3V</text>
<text x="35.6" y="75.5">2.4nH</text>
<text x="35.6" y="77.1">±0.1nH</text>
<text x="45.7" y="76">L1126</text>
<text x="45.7" y="77.2">0.8pF</text>
<text x="87.6" y="72">0201</text>
<text x="90.2" y="74.7">0R</text>
<text x="92.7" y="74.7">±5%</text>
<text x="96" y="77.2">±0.05pF</text>
<text x="97.1" y="74.7">L1128</text>
<text x="97.3" y="76">0.7pF</text>
<text x="105.4" y="74.7">0R</text>
<text x="107.9" y="74.7">±5%</text>
<text x="35.6" y="78.8">0201</text>
<text x="45.7" y="81">0201</text>
<text x="45.7" y="79.8">50V</text>
<text x="45.7" y="78.5">±0.05pF</text>
<text x="54.6" y="83.6">R1114 2nH</text>
<text x="88.9" y="83.6">R1130</text>
<text x="92.7" y="83.6">0201</text>
<text x="97.8" y="79.8">0201</text>
<text x="98.3" y="78.5">50V</text>
<text x="104.1" y="83.6">R1109</text>
<text x="107.9" y="83.6">0201</text>
<text x="48.3" y="88.7">L1104</text>
<text x="48.3" y="89.9">NM</text>
<text x="54.6" y="86.1">±0.1nH0201</text>
<text x="86.4" y="88.7">L1130</text>
<text x="86.4" y="89.9">NM</text>
<text x="88.9" y="87.4">0R</text>
<text x="91.4" y="87.4">±5%</text>
<text x="97.8" y="87.4">L1127</text>
<text x="97.8" y="88.7">22nH</text>
<text x="97.8" y="89.9">±3%</text>
<text x="104.1" y="87.4">0R</text>
<text x="106.7" y="87.4">±5%</text>
<text x="48.3" y="92.5">0201</text>
<text x="86.4" y="92.5">0201</text>
<text x="97.8" y="91.2">0201</text>
<text x="114.3" y="93.1">R1117</text>
<text x="107.9" y="97.3">0201</text>
<text x="108.7" y="101.1">L1116</text>
<text x="108.7" y="99.6">NM</text>
<text x="114.3" y="98.3">2.5nH</text>
<text x="114.3" y="100">±0.1nH</text>
<text x="114.3" y="101.6">0201</text>
<text x="36.8" y="105.2">R1119</text>
<text x="36.8" y="106.4">0R</text>
<text x="36.8" y="107.7">0201</text>
<text x="39.4" y="106.4">±5%</text>
<text x="45.7" y="107.7">L1117</text>
<text x="55.9" y="103.9">R1116</text>
<text x="55.9" y="107.7">0R</text>
<text x="58.4" y="107.7">±5%</text>
<text x="59.7" y="103.9">0201</text>
<text x="151.1" y="103.9">R1118 9.1nH ±3%</text>
<text x="156.2" y="105.2">0201</text>
<text x="161.9" y="107.7">L1118</text>
<text x="172.7" y="106.4">QLN-5030-0-41PSP-TR-02-0</text>
<text x="45.7" y="109">22nH</text>
<text x="45.7" y="110.3">±3%</text>
<text x="45.7" y="111.5">0201</text>
<text x="55.9" y="112.8">R1125</text>
<text x="59.7" y="112.8">0201</text>
<text x="162.5" y="110.3">0201</text>
<text x="163.3" y="109">NM</text>
<text x="36.8" y="114.1">R1120</text>
<text x="36.8" y="115.3">0R</text>
<text x="36.8" y="116.6">0201</text>
<text x="39.4" y="115.3">±5%</text>
<text x="45.7" y="116.6">L1119</text>
<text x="45.7" y="117.9">22nH</text>
<text x="45.7" y="119.1">±3%</text>
<text x="55.9" y="116.6">0R</text>
<text x="58.4" y="116.6">±5%</text>
<text x="45.7" y="120.4">0201</text>
<text x="45.7" y="127.8">0201</text>
<text x="46.5" y="130.3">L1120</text>
<text x="46.5" y="128.8">NM</text>
<text x="56.3" y="128">R1126</text>
<text x="57.1" y="126.8">0201 NM</text>
<text x="45.7" y="137.9">0201</text>
<text x="46.5" y="141.8">L1121</text>
<text x="46.5" y="140.2">NM</text>
<text x="56.3" y="139.5">R1127</text>
<text x="57.1" y="138.2">0201 NM</text>
<text x="125.7" y="154.7">C1104</text>
<text x="155.8" y="151.7">S1101</text>
<text x="125.7" y="157.2">0R</text>
<text x="125.7" y="158.5">0201</text>
<text x="128.3" y="157.2">±5%</text>
<text x="133.1" y="159.8">C1106</text>
<text x="134.1" y="161.1">NM</text>
<text x="155.9" y="159">MXD8625EH</text>
<text x="175.2" y="161.1">100pF</text>
<text x="175.6" y="159.8">C1108</text>
<text x="190.9" y="159.8">C1107</text>
<text x="191" y="161.1">100nF</text>
<text x="133.3" y="162.3">0201</text>
<text x="175.2" y="164.9">0201</text>
<text x="175.2" y="163.6">25V</text>
<text x="175.2" y="162.3">5%</text>
<text x="190.6" y="162.3">+/-10%</text>
<text x="191.8" y="164.9">0201</text>
<text x="191.9" y="163.6">6.3V</text>
</g>
<g font-size="1.1">
<text x="125.3" y="19.5">P[5]</text>
<text x="130" y="19.5">QLN_DRX_B39</text>
<text x="150.9" y="19.4" transform="rotate(-90 150.9 19.4)">1</text>
<text x="154.7" y="18.8">1</text>
<text x="160.9" y="18.8">2</text>
<text x="163.6" y="20.7" transform="rotate(-90 163.6 20.7)">1</text>
<text x="122.8" y="29.6">P[5]</text>
<text x="127.5" y="29.6">QLN_DRX_B1_B4</text>
<text x="150.9" y="26.9" transform="rotate(-90 150.9 26.9)">2</text>
<text x="154.7" y="28.9">1</text>
<text x="158.4" y="28.9">2</text>
<text x="162.3" y="29.6" transform="rotate(-90 162.3 29.6)">1</text>
<text x="163.6" y="28.2" transform="rotate(-90 163.6 28.2)">2</text>
<text x="59.3" y="41">P[5]</text>
<text x="64" y="41">QLN_N41_DRX_B41M</text>
<text x="93.7" y="41" transform="rotate(-90 93.7 41)">1</text>
<text x="102.6" y="40.4">1</text>
<text x="108.8" y="40.4">2</text>
<text x="121.5" y="39.8">P[5]</text>
<text x="126.2" y="39.8">QLN_DRX_B40</text>
<text x="153.4" y="39.1">1</text>
<text x="160.9" y="39.1">2</text>
<text x="162.3" y="37.1" transform="rotate(-90 162.3 37.1)">2</text>
<text x="138.2" y="42.3" transform="rotate(-90 138.2 42.3)">2</text>
<text x="149.6" y="43.6" transform="rotate(-90 149.6 43.6)">1</text>
<text x="149.6" y="47.3" transform="rotate(-90 149.6 47.3)">2</text>
<text x="74.2" y="53.7">P[5]</text>
<text x="78.9" y="53.7">QLN_DRX_TDD_SAWLESS</text>
<text x="93.7" y="48.5" transform="rotate(-90 93.7 48.5)">2</text>
<text x="98.8" y="53.7" transform="rotate(-90 98.8 53.7)">1</text>
<text x="102.6" y="53.1">1</text>
<text x="108.8" y="53.1">2</text>
<text x="138.2" y="49.8" transform="rotate(-90 138.2 49.8)">1</text>
<text x="35.3" y="59.4">1</text>
<text x="42.8" y="59.4">2</text>
<text x="228.3" y="55" transform="rotate(-90 228.3 55)">1</text>
<text x="256.3" y="57.5" transform="rotate(-90 256.3 57.5)">1</text>
<text x="9.8" y="60.1">P[5]</text>
<text x="14.5" y="60.1">QLN_DRX_B38_B41</text>
<text x="29" y="65.8">1</text>
<text x="36.4" y="65.8">2</text>
<text x="48" y="61.4" transform="rotate(-90 48 61.4)">1</text>
<text x="77.1" y="62.6">P[5]</text>
<text x="81.8" y="62.6">QLN_DRX_B2</text>
<text x="98.8" y="61.2" transform="rotate(-90 98.8 61.2)">2</text>
<text x="103.9" y="62.6" transform="rotate(-90 103.9 62.6)">1</text>
<text x="107.7" y="62">1</text>
<text x="113.9" y="62">2</text>
<text x="133.1" y="63.9" transform="rotate(-90 133.1 63.9)">1</text>
<text x="143.2" y="62">2</text>
<text x="149.5" y="62">1</text>
<text x="222" y="63.9" transform="rotate(-90 222 63.9)">1</text>
<text x="228.3" y="63.9" transform="rotate(-90 228.3 63.9)">1</text>
<text x="228.3" y="61.2" transform="rotate(-90 228.3 61.2)">2</text>
<text x="256.3" y="63.8" transform="rotate(-90 256.3 63.8)">2</text>
<text x="48" y="68.8" transform="rotate(-90 48 68.8)">2</text>
<text x="63.7" y="67.7">P[5]</text>
<text x="68.4" y="67.7">QLN_DRX_B3M_ENDC</text>
<text x="74.5" y="70.3">P[5]</text>
<text x="79.2" y="70.3">QLN_DRX_B34 NM</text>
<text x="86.1" y="67">1</text>
<text x="93.6" y="67">2</text>
<text x="103.9" y="70.1" transform="rotate(-90 103.9 70.1)">2</text>
<text x="133.1" y="71.4" transform="rotate(-90 133.1 71.4)">2</text>
<text x="170.4" y="69.6">C1</text>
<text x="170.4" y="70.8">D2</text>
<text x="170.4" y="68.3">B2</text>
<text x="190.1" y="68.3">A1</text>
<text x="190.1" y="70.8">C5</text>
<text x="222" y="67.6" transform="rotate(-90 222 67.6)">2</text>
<text x="228.3" y="67.6" transform="rotate(-90 228.3 67.6)">2</text>
<text x="249.9" y="70.1" transform="rotate(-90 249.9 70.1)">2</text>
<text x="249.9" y="66.4" transform="rotate(-90 249.9 66.4)">1</text>
<text x="256.3" y="70.1" transform="rotate(-90 256.3 70.1)">2</text>
<text x="256.3" y="66.4" transform="rotate(-90 256.3 66.4)">1</text>
<text x="9.1" y="72.8">P[4]</text>
<text x="13.8" y="72.8">QLN_DRX_N41_MIMO o</text>
<text x="34" y="72.1">1</text>
<text x="41.5" y="72.1">2</text>
<text x="44.2" y="76.6" transform="rotate(-90 44.2 76.6)">1</text>
<text x="88.6" y="72.1">1</text>
<text x="94.9" y="72.1">2</text>
<text x="101.3" y="75.3" transform="rotate(-90 101.3 75.3)">1</text>
<text x="103.9" y="72.1">1</text>
<text x="110.1" y="72.1">2</text>
<text x="170.3" y="77.2">G1</text>
<text x="170.4" y="73.4">E1</text>
<text x="170.6" y="75.9">J1</text>
<text x="190.1" y="73.4">A9</text>
<text x="190.1" y="75.9">A7</text>
<text x="44.2" y="80.3" transform="rotate(-90 44.2 80.3)">2</text>
<text x="101.3" y="79" transform="rotate(-90 101.3 79)">2</text>
<text x="170.4" y="82.3">C9</text>
<text x="170.4" y="83.5">D8</text>
<text x="170.4" y="81">B8</text>
<text x="170.5" y="78.5">F2</text>
<text x="190.1" y="81">F4</text>
<text x="190.1" y="82.3">D4</text>
<text x="190.1" y="83.5">D6</text>
<text x="190.1" y="78.5">A3</text>
<text x="209.1" y="81.7">SDR_DRXE</text>
<text x="209.1" y="83">SDR_DRX0</text>
<text x="217.9" y="83">P[14]</text>
<text x="218" y="81.7">P[14]</text>
<text x="16.1" y="85.5">P[5]</text>
<text x="20.8" y="85.5">QLN_DRX_B7</text>
<text x="46.7" y="86.8" transform="rotate(-90 46.7 86.8)">1</text>
<text x="53.1" y="84.8">1</text>
<text x="60.6" y="84.8">2</text>
<text x="84.8" y="86.8" transform="rotate(-90 84.8 86.8)">1</text>
<text x="87.4" y="84.8">1</text>
<text x="93.6" y="84.8">2</text>
<text x="96.2" y="85.5" transform="rotate(-90 96.2 85.5)">1</text>
<text x="102.6" y="84.8">1</text>
<text x="108.8" y="84.8">2</text>
<text x="170.3" y="89.9">G9</text>
<text x="170.4" y="88.6">H8</text>
<text x="170.4" y="84.8">E9</text>
<text x="170.6" y="87.4">J9</text>
<text x="190.1" y="84.8">B4</text>
<text x="190.1" y="86.1">F6</text>
<text x="190.1" y="89.9">A5</text>
<text x="190.1" y="88.6">B6</text>
<text x="208.4" y="86.6">SDR_DRXF_DRX6</text>
<text x="208.5" y="89.3">SDR_RFFE5_DATA</text>
<text x="209.1" y="84.2">SDR_DRX1</text>
<text x="209.1" y="85.5">SDR_DRX3</text>
<text x="217.9" y="84.2">P[14]</text>
<text x="217.9" y="85.5">P[14]</text>
<text x="221" y="86.6">P[12]</text>
<text x="221.7" y="89.3">P[5,14,21]</text>
<text x="46.7" y="94.2" transform="rotate(-90 46.7 94.2)">2</text>
<text x="84.8" y="94.2" transform="rotate(-90 84.8 94.2)">2</text>
<text x="96.2" y="93" transform="rotate(-90 96.2 93)">2</text>
<text x="106.4" y="95.6" transform="rotate(-90 106.4 95.6)">1</text>
<text x="112.8" y="95">1</text>
<text x="120.3" y="95">2</text>
<text x="170.4" y="95">H2</text>
<text x="170.5" y="91.2">F8</text>
<text x="170.6" y="93.7">J3</text>
<text x="190.1" y="92.4">C3</text>
<text x="190.1" y="93.7">C7</text>
<text x="190.1" y="95">E3</text>
<text x="209.3" y="90.6">SDR_RFFE5_CLK</text>
<text x="221.7" y="90.6">P[5,14,21]</text>
<text x="84.7" y="98.2">P[5]</text>
<text x="89.4" y="98.2">QLN_DRX_B3</text>
<text x="170.4" y="97.5">H6</text>
<text x="170.6" y="96.2">J7</text>
<text x="170.6" y="100.1">J5</text>
<text x="190.1" y="96.2">E5</text>
<text x="190.1" y="97.5">E7</text>
<text x="190.1" y="98.8">G3</text>
<text x="190.1" y="100.1">G5</text>
<text x="190.1" y="101.3">G7</text>
<text x="16.1" y="105.8">P[5]</text>
<text x="20.8" y="105.8">QLN_DRX_B8</text>
<text x="35.3" y="105.1">1</text>
<text x="41.5" y="105.1">2</text>
<text x="44.2" y="105.8" transform="rotate(-90 44.2 105.8)">1</text>
<text x="54.4" y="105.1">1</text>
<text x="60.6" y="105.1">2</text>
<text x="106.4" y="103.1" transform="rotate(-90 106.4 103.1)">2</text>
<text x="153.4" y="102.6">1</text>
<text x="160.9" y="102.6">2</text>
<text x="166.1" y="104.5" transform="rotate(-90 166.1 104.5)">1</text>
<text x="170.4" y="102.6">H4</text>
<text x="44.2" y="113.3" transform="rotate(-90 44.2 113.3)">2</text>
<text x="166.1" y="112" transform="rotate(-90 166.1 112)">2</text>
<text x="16.1" y="114.7">P[5]</text>
<text x="20.8" y="114.7">QLN_DRX_B5</text>
<text x="35.3" y="114">1</text>
<text x="41.5" y="114">2</text>
<text x="44.2" y="114.7" transform="rotate(-90 44.2 114.7)">1</text>
<text x="54.4" y="114">1</text>
<text x="60.6" y="114">2</text>
<text x="16.1" y="124.9">P[5]</text>
<text x="20.8" y="124.9">QLN_DRX_B28</text>
<text x="44.2" y="124.9" transform="rotate(-90 44.2 124.9)">1</text>
<text x="44.2" y="122.2" transform="rotate(-90 44.2 122.2)">2</text>
<text x="54.4" y="124.2">1</text>
<text x="60.6" y="124.2">2</text>
<text x="13.6" y="136.3">P[5]</text>
<text x="18.3" y="136.3">QLN_DRX_B20</text>
<text x="44.2" y="136.3" transform="rotate(-90 44.2 136.3)">1</text>
<text x="44.2" y="132.3" transform="rotate(-90 44.2 132.3)">2</text>
<text x="54.4" y="135.6">1</text>
<text x="60.6" y="135.6">2</text>
<text x="44.2" y="143.8" transform="rotate(-90 44.2 143.8)">2</text>
<text x="98.8" y="153.9">P[14]</text>
<text x="98.8" y="155.2">P[14]</text>
<text x="104.1" y="153.9">SDR_DRXF</text>
<text x="104.1" y="155.2">SDR_DRX6</text>
<text x="124.2" y="155.9">1</text>
<text x="130.4" y="155.9">2</text>
<text x="153.4" y="154.7">1</text>
<text x="153.4" y="153.4">3</text>
<text x="153.4" y="155.9">5</text>
<text x="163.4" y="155.9">2</text>
<text x="163.4" y="153.4">4</text>
<text x="163.4" y="154.7">6</text>
<text x="187.1" y="155.3">SM_GPIO_98</text>
<text x="196.7" y="155.3">P[34]</text>
<text x="98.8" y="156.5">P[12]</text>
<text x="104.1" y="156.5">SDR_DRXF_DRX6</text>
<text x="131.8" y="157.9" transform="rotate(-90 131.8 157.9)">1</text>
<text x="173.7" y="159.1" transform="rotate(-90 173.7 159.1)">1</text>
<text x="195.3" y="160.4" transform="rotate(-90 195.3 160.4)">1</text>
<text x="131.8" y="164.1" transform="rotate(-90 131.8 164.1)">2</text>
<text x="173.7" y="162.8" transform="rotate(-90 173.7 162.8)">2</text>
<text x="195.3" y="164.1" transform="rotate(-90 195.3 164.1)">2</text>
</g>
<g font-size="1.1" fill="#f00">
<text x="139.5" y="19.3">o</text>
<text x="138.2" y="29.5">o</text>
<text x="83.6" y="33.3">o</text>
<text x="77.2" y="40.9">o</text>
<text x="135.7" y="39.7">o</text>
<text x="95" y="53.6">o</text>
<text x="223.8" y="49.3">VREG_S4A_1P8</text>
<text x="250.2" y="52.9">VREG_L6A_1P2</text>
<text x="30.2" y="60">o</text>
<text x="28.3" y="65.7" transform="rotate(-180 28.3 65.7)">o</text>
<text x="91.2" y="62.5">o</text>
<text x="82.3" y="67.6">o</text>
<text x="82.3" y="72.7">o</text>
<text x="206.4" y="81.6">o</text>
<text x="206.4" y="82.8">o</text>
<text x="30.2" y="85.4">o</text>
<text x="80.4" y="84.8" transform="rotate(-180 80.4 84.8)">o</text>
<text x="206.4" y="84.1">o</text>
<text x="206.4" y="85.4">o</text>
<text x="206.7" y="89.2">o</text>
<text x="207.3" y="86" transform="rotate(-180 207.3 86)">o</text>
<text x="80.4" y="94.9" transform="rotate(-180 80.4 94.9)">o</text>
<text x="92.5" y="95.5">o</text>
<text x="206.7" y="90.5">o</text>
<text x="30.2" y="105.7">o</text>
<text x="30.2" y="114.6">o</text>
<text x="30.2" y="124.8">o</text>
<text x="30.2" y="136.2">o</text>
<text x="191.2" y="148.1">RF_LDO_2P7</text>
<text x="116.2" y="155.9" transform="rotate(-180 116.2 155.9)">o</text>
<text x="116.2" y="153.4" transform="rotate(-180 116.2 153.4)">o</text>
<text x="116.2" y="154.6" transform="rotate(-180 116.2 154.6)">o</text>
<text x="183.5" y="155.2">o</text>
</g>
<g font-size="1.1" fill="#000040">
<text x="67.6" y="33.4">P[5]</text>
<text x="72.3" y="33.4">QLN_DRX_N3</text>
<text x="9.9" y="66.3">P[12]</text>
<text x="15.2" y="66.3">QLN_DRX_N1_GLO</text>
<text x="72.8" y="86.6">P[4]</text>
<text x="77.5" y="86.6">QLN_DRX_N1</text>
<text x="72.1" y="96.8">P[12]</text>
<text x="77.5" y="96.8">QLN_DRX_N1_GLO</text>
</g>
<g font-size="1.1" fill="#004080">
<text x="173.3" y="69.1">MB1_SW1</text>
<text x="173.3" y="70.4">MB1_SW2</text>
<text x="173.3" y="71.6">MB1_SW3</text>
<text x="185.7" y="69.1">GPIO</text>
<text x="186.8" y="71.6">ID1</text>
<text x="173.3" y="76.7">MHB1_SW1</text>
<text x="173.3" y="78">MHB1_SW2</text>
<text x="173.3" y="74.2">MIMO_IN1</text>
<text x="183.8" y="74.2">QRT_ID0</text>
<text x="183.9" y="76.7">VIO_1P8</text>
<text x="173.3" y="79.3">MHB1_SW3</text>
<text x="173.3" y="81.8">MB2_SW1</text>
<text x="173.3" y="83.1">MB2_SW2</text>
<text x="183.5" y="79.3">VDD_1P2</text>
<text x="185.5" y="81.8">OUT1</text>
<text x="185.5" y="83.1">OUT2</text>
<text x="173.3" y="84.3">MB2_SW3</text>
<text x="173.3" y="85.6">MB2_SW4</text>
<text x="173.3" y="88.2">MHB2_SW1</text>
<text x="173.3" y="89.4">MHB2_SW2</text>
<text x="185.5" y="84.3">OUT3</text>
<text x="185.5" y="85.6">OUT4</text>
<text x="185.5" y="86.9">OUT5</text>
<text x="185.5" y="89.4">DATA</text>
<text x="173.3" y="94.5">LB_SW1</text>
<text x="173.3" y="95.8">LB_SW2</text>
<text x="173.3" y="90.7">MHB2_SW3</text>
<text x="173.3" y="92">MHB2_SW4</text>
<text x="184.8" y="93.2">GND_1</text>
<text x="184.8" y="94.5">GND_2</text>
<text x="184.8" y="95.8">GND_3</text>
<text x="186.4" y="90.7">CLK</text>
<text x="173.3" y="97">LB_SW3</text>
<text x="173.3" y="98.3">LB_SW4</text>
<text x="173.3" y="100.9">LB_SWO</text>
<text x="184.8" y="97">GND_4</text>
<text x="184.8" y="98.3">GND_5</text>
<text x="184.8" y="99.6">GND_6</text>
<text x="184.8" y="100.9">GND_7</text>
<text x="173.3" y="103.4">LB_IN</text>
<text x="184.8" y="102.1">GND_8</text>
<text x="155.6" y="155.5">RF2</text>
<text x="155.6" y="154.2">RF1</text>
<text x="159.5" y="154.2">VDD</text>
<text x="160.5" y="155.5">V1</text>
<text x="155.6" y="156.7">ANT</text>
<text x="159.4" y="156.7">GND</text>
</g>
<g font-size=".9">
<text x="30.7" y=".9">5</text>
<text x="89.6" y=".9">4</text>
<text x="148.4" y=".9">3</text>
<text x="207.3" y=".9">2</text>
<text x="266.2" y=".9">1</text>
<text x=".3" y="28">D</text>
<text x="296" y="28">D</text>
<text x=".3" y="79.8">C</text>
<text x="296" y="79.8">C</text>
<text x=".3" y="131.7">B</text>
<text x="296" y="131.7">B</text>
<text x=".3" y="183.5">A</text>
<text x="296" y="183.5">A</text>
<text x="30.7" y="209.6">5</text>
<text x="89.6" y="209.6">4</text>
<text x="148.4" y="209.6">3</text>
<text x="207.3" y="209.6">2</text>
<text x="266.2" y="209.6">1</text>
</g>
</svg>
